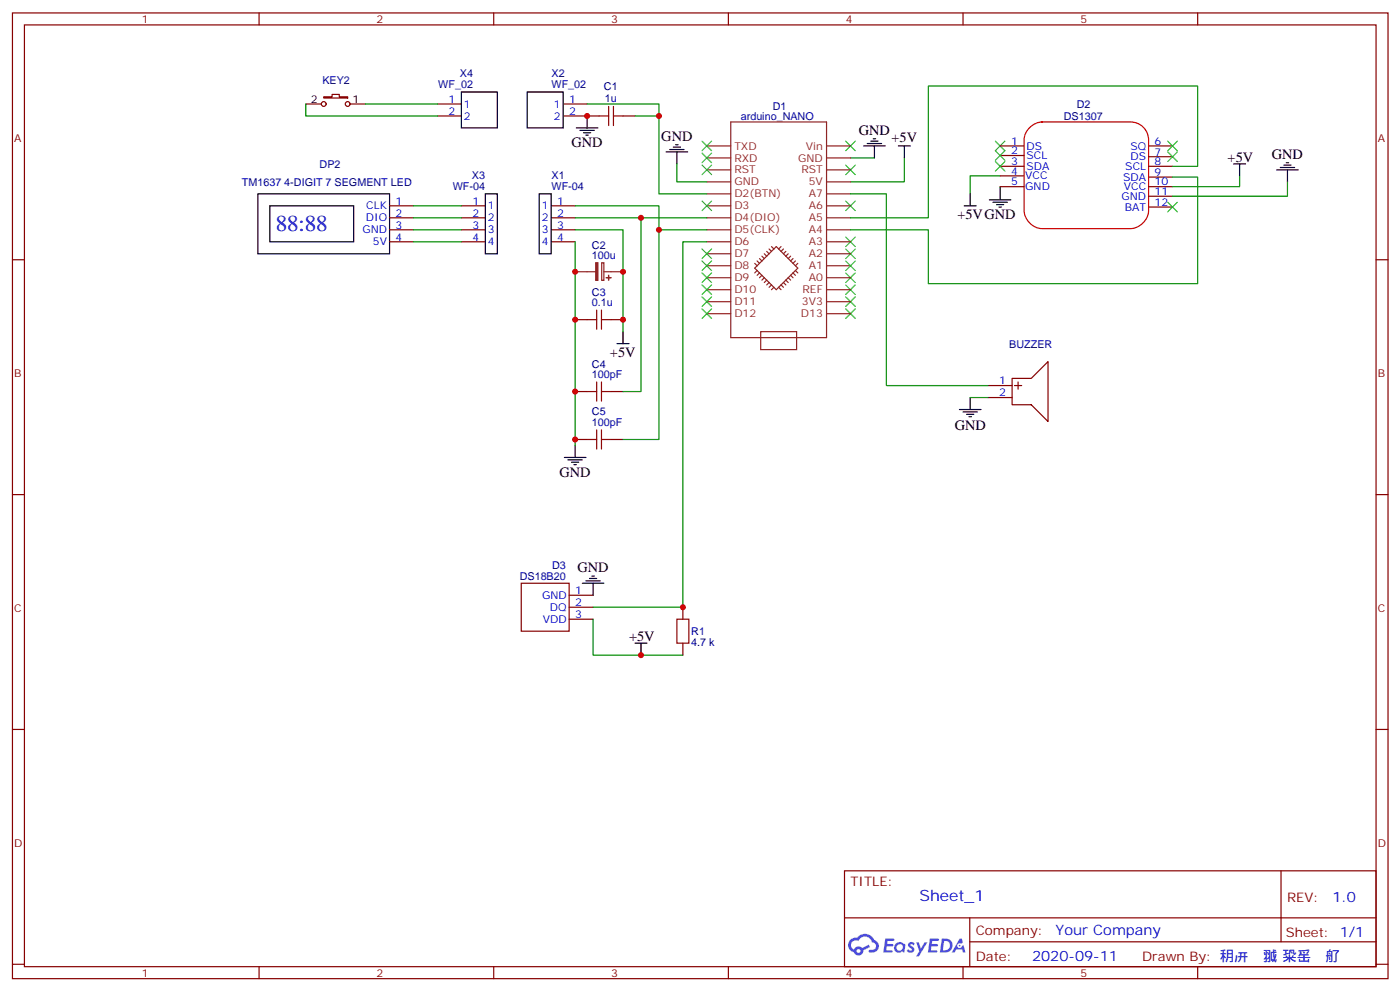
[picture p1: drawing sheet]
<svg xmlns="http://www.w3.org/2000/svg" width="413mm" height="292mm" viewBox="0 0 413 292" stroke-linecap="round" stroke-linejoin="round" font-family="sans-serif">
<g fill="none" stroke="#870000" stroke-width=".35">
<path d="M3.7 3.8h405.3v284.3h-405.3zM7.2 7.3h398.3v277.3h-398.3zM76.3 3.8v3.5M145.5 3.8v3.5M214.6 3.8v3.5M283.8 3.8v3.5M352.9 3.8v3.5M3.7 76.5h3.5M405.5 76.5h3.5M3.7 145.6h3.5M405.5 145.6h3.5M3.7 214.8h3.5"/>
<path d="M405.5 214.8h3.5M248.8 256.4h156.7v28.2h-156.7zM377.5 256.4v20.9M248.9 270.2h156.5M285.8 277.3h119.6M285.8 270.2v14.2M3.7 283.9h3.5M76.3 284.6v3.5M145.5 284.6v3.5M214.6 284.6v3.5M283.8 284.6v3.5M352.9 284.6v3.5"/>
<path d="M405.5 283.9h3.5"/>
</g>
<g fill="#5487ff">
<path d="M267.8 277.6a1.22 1.22 0 0 1 1.8 .2l-.4 .6a.47 .47 0 0 0-.4-.4 .47 .47 0 0 0-.5 .2l.2 .2a1.14 1.14 0 0 1 .8 1.8 1.14 1.14 0 0 1-2 0l-.2-.2 .5-.6 .7 .5a.29 .29 0 0 0 .4-.3 .29 .29 0 0 0-.3-.3 1.04 1.04 0 0 1-.6-1.7z"/>
<path d="M260.8 276.3h2.4l.3 .2-.1 .5-1.8 .1-.2 .8h1.6l.3 .4-.4 .4h-1.6l-.1 1.1h1.7l.2 .3-.2 .3-2.7 .1z"/>
<path d="M274 276.3h2.3l.4 .2-.2 .5-1.8 .1-.1 .8h1.5l.3 .4-.3 .4h-1.6l-.2 1.1h1.7l.2 .3-.2 .3-2.6 .1z"/>
<path d="M282.7 276.3h.7l.4 1.3-.6 .3a.69 .69 0 0 0-1.1 .3 .69 .69 0 0 0 .5 .9 .69 .69 0 0 0 .9-.6l.4-.2 .6 2.2h-.8l-.2-.9h-1.7l-.5 .9h-.9z"/>
<path d="M270 277.4h.7l.7 1.8 1.1-1.8h.8l-2.5 4.2h-.9l1-1.5z"/>
<path d="M277.5 276.3l-.6 4.2h1.4a2.11 2.11 0 0 0 2.4-2.1 2.11 2.11 0 0 0-2.5-2.1zM278.2 277.1a1.39 1.39 0 0 1 1.7 1.4 1.39 1.39 0 0 1-1.8 1.3h-.2z"/>
<path d="M263.8 277.9a1.54 1.54 0 0 0 0 2.2 1.54 1.54 0 0 0 2.1 .1l.6 .3 .3-2.3-.1-.3h-.5a1.49 1.49 0 0 0-2.4 0zM264.1 278.9a.95 .95 0 0 1 1.9 0 .95 .95 0 0 1-1.9 0z"/>
<path d="M250.6 276.7a2.18 2.18 0 0 0 1 3.7 1.44 1.44 0 0 0 1.7 .9 1.44 1.44 0 0 0 1.1-1.4l2-1.1-.4-.7-1.9 1a1.47 1.47 0 0 0-2.5 .4 1.39 1.39 0 0 1-.6-1.9 1.39 1.39 0 0 1 2-.5 2.12 2.12 0 0 1 2.1-1.3 2.12 2.12 0 0 1 1.9 1.7 1.14 1.14 0 0 1 1.1 1.4 1.14 1.14 0 0 1-1.6 .7 .43 .43 0 0 0-.6 .4 .43 .43 0 0 0 .4 .5 1.98 1.98 0 0 0 2.6-1.2 1.98 1.98 0 0 0-1.3-2.6 3.1 3.1 0 0 0-5.2-.6l-.9 .1zM252.4 280a.55 .55 0 0 1 1.1 0 .55 .55 0 0 1-1.1 0z"/>
<circle cx="282.8" cy="278.4" r=".26"/>
</g>
<g fill="none" stroke="#000" stroke-width=".35">
<path d="M136 27.1h10.5v10.6h-10.5zM155.4 27.1h10.5v10.6h-10.5zM169.8 37.7h6.4M170.9 38.4h4.2M171.9 39.1h2.2M172.6 39.8h.8M173 34.1v3.6M76 57.1h38.8v17.6h-38.8zM143 57.1h3.5v17.6h-3.5zM158.9 57.1h3.5v17.6h-3.5zM196.3 44.7h6.3M197.3 44h4.3"/>
<path d="M198.4 43.3h2.1M199.1 42.6h.7M199.5 44.7v3.6M254.5 43h6.3M255.6 42.3h4.2M256.6 41.6h2.1M257.3 40.9h.7M257.7 43v3.5M264.7 43h3.6M266.5 43v3.5M285.9 57.1v3.5M291.5 58.8h6.4"/>
<path d="M292.6 59.5h4.2M294.7 55.3v3.5M363.5 48.3h3.5M365.3 48.3v3.5M376.2 50h6.4M377.3 49.3h4.2M378.3 48.6h2.1M379 47.9h.7M379.4 50v3.6M79.5 60.6h24.7v10.6h-24.7zM284.1 60.6h3.6M293.7 60.3h2.1"/>
<path d="M294.4 61h.7M183.6 97.6v3.6M181.8 101.2h3.5M285.9 117.1v3.5M166.3 134.7h6.3M167.4 135.4h4.2M168.4 136.1h2.1M169.1 136.8h.7M169.5 131.2v3.5M282.7 120.6h6.4M283.8 121.3h4.2M284.8 122h2.1"/>
<path d="M285.5 122.7h.7M171.6 171.7h6.3M172.6 171h4.3M173.7 170.3h2.1M174.4 169.6h.7M174.8 171.7v3.6M187.1 189.4h3.5M188.9 189.4v3.5"/>
</g>
<g fill="none" stroke="#870000" stroke-width=".35">
<path d="M90.1 30.6h4.6M95.4 28.5h2.5v-.7h2.1v.7h2.4v.4h-7zM103.2 30.6h4.5M128.9 30.6h7.1M128.9 34.1h7.1M165.9 30.6h7.1M165.9 34.1h10.6M183.6 34.1h3.5M294.7 43h7.1M294.7 45.8h7.1M294.7 49h7.1M294.7 51.8h7.1"/>
<path d="M294.7 55h7.1M338.5 43h7M338.5 49h7M338.5 55h7M338.5 46.1h7M338.5 52.1h7M338.5 57.8h7M114.8 60.6h7M114.8 64.1h7M114.8 67.7h7M114.8 71.2h7M136 60.6h7"/>
<path d="M136 64.1h7M136 67.7h7M136 71.2h7M162.4 60.6h7.1M162.4 64.1h7.1M162.4 67.7h7.1M162.4 71.2h7.1M338.5 61h7M169.5 94.1h3.5M180.1 94.1h3.5M169.5 115.3h3.5M180.1 115.3h3.5"/>
<path d="M291.2 113.5h7M291.2 117.1h7M298.2 111.4h5.7l4.9-4.9v17.6l-4.9-4.9h-5.7zM298.9 113.5h2.2M300 112.5v2.1M169.5 129.4h3.5M180.1 129.4h3.5M153.6 171.7h14.1v14.1h-14.1zM167.7 175.3h7.1M167.7 178.8h7.1M201.2 178.8v3.5M167.7 182.3h7.1"/>
<path d="M201.2 189.4v3.5"/>
<circle cx="95.4" cy="30.6" r=".71"/>
<circle cx="102.4" cy="30.6" r=".71"/>
</g>
<g fill="none" stroke="#3c3" stroke-width=".35">
<path d="M206.9 41.6l2.8 2.8M206.9 45.1l2.8 2.8M206.9 48.6l2.8 2.8M206.9 59.2l2.8 2.8M209.7 41.6l-2.8 2.8M209.7 45.1l-2.8 2.8M209.7 48.6l-2.8 2.8M209.7 59.2l-2.8 2.8M249.2 59.2l2.8 2.8M249.2 48.6l2.8 2.8M249.2 41.6l2.8 2.8M252 59.2l-2.8 2.8"/>
<path d="M252 48.6l-2.8 2.8M252 41.6l-2.8 2.8M293.3 41.6l2.8 2.8-2.8 2.8M293.3 47.6l2.8 2.8M296.1 41.6l-2.8 2.8 2.8 2.8M296.1 47.6l-2.8 2.8M344.1 59.5l2.8 2.9M344.1 44.7l2.8 2.9M344.1 41.6l2.8 2.8M346.9 59.5l-2.8 2.9M346.9 44.7l-2.8 2.9M346.9 41.6l-2.8 2.8"/>
<path d="M206.9 73.3l2.8 2.8M206.9 76.8l2.8 2.9M209.7 73.3l-2.8 2.8M209.7 76.8l-2.8 2.9M249.2 73.3l2.8 2.8M249.2 69.8l2.8 2.8M249.2 76.8l2.8 2.9M252 73.3l-2.8 2.8M252 69.8l-2.8 2.8M252 76.8l-2.8 2.9M206.9 83.9l2.8 2.8M206.9 87.4l2.8 2.8"/>
<path d="M206.9 90.9l2.8 2.9M206.9 80.4l2.8 2.8M209.7 90.9l-2.8 2.9M209.7 83.9l-2.8 2.8M209.7 87.4l-2.8 2.8M209.7 80.4l-2.8 2.8M249.2 90.9l2.8 2.9M249.2 87.4l2.8 2.8M249.2 83.9l2.8 2.8M249.2 80.4l2.8 2.8M252 90.9l-2.8 2.9M252 87.4l-2.8 2.8"/>
<path d="M252 83.9l-2.8 2.8M252 80.4l-2.8 2.8"/>
</g>
<g fill="none" stroke="#008700" stroke-width=".35">
<path d="M90.1 30.6v3.5h38.8M107.7 30.6h21.2M173 30.6h21.2v26.5h14.1M187.1 34.1h7.1M199.5 48.3v5.3h8.8M250.6 57.1h10.6v56.4h30M250.6 46.5h7.1M266.5 46.5v7.1h-15.9M294.7 51.8h-8.8v5.3M294.7 55v.3M345.5 52.1h7.4v31.4h-79.4v-15.8h-22.9M345.5 49h7.4v-23.7h-79.4v38.8h-22.9"/>
<path d="M365.3 51.8v3.2h-19.8M379.4 53.6v4.2h-33.9M121.8 60.6h14.2M121.8 64.1h14.2M121.8 67.7h14.2M121.8 71.2h14.2M169.5 67.7h14.1v29.9M169.5 60.6h24.7v7.1h14.1M169.5 64.1h38.8M169.5 71.2v60M188.9 64.1v51.2h-5.3M194.2 67.7v61.7h-10.6"/>
<path d="M208.3 71.2h-7.1v107.6h-26.4M285.9 117.1h5.3M174.8 182.3v10.6h26.4"/>
</g>
<path d="M303.5 37.5a5.5 5.5 0 0 1 3.6-1.6h26.1a5.3 5.3 0 0 1 5.3 5.3v20.8a5.7 5.7 0 0 1-5.3 5.3h-26.1a5.7 5.7 0 0 1-5.3-5.3v-20.8a5.1 5.1 0 0 1 1.7-3.7z" fill="none" stroke="#f00" stroke-width=".35"/>
<g fill="none" stroke="#8c2424" stroke-width=".35">
<path d="M215.3 35.9h28.3v63.5h-28.3zM208.3 57.1h7M208.3 53.6h7M208.3 50h7M208.3 46.5h7M208.3 43h7M243.6 57.1h7M243.6 53.6h7M243.6 50h7M243.6 46.5h7M243.6 43h7M177.3 77.4h.6v5.1h-.6z"/>
<path d="M208.3 78.2h7M208.3 74.7h7M208.3 71.2h7M208.3 67.7h7M208.3 64.1h7M208.3 60.6h7M222.4 79l6.3-6.4 6.4 6.4-6.4 6.3zM222.4 77.5l.7 .7M223.1 76.8l.7 .7M223.1 79.7l-.7 .7M223.8 76.1l.7 .7M224.5 75.4l.7 .7"/>
<path d="M225.2 74.7l.7 .7M225.9 74l.7 .7M226.6 73.3l.7 .7M227.3 72.6l.7 .7M230.2 72.6l-.8 .7M230.9 73.3l-.7 .7M231.6 74l-.7 .7M232.3 74.7l-.7 .7M233 75.4l-.7 .7M233.7 76.1l-.7 .7M234.4 79.7l.7 .7M234.4 76.8l-.7 .7"/>
<path d="M235.1 77.5l-.7 .7M243.6 78.2h7M243.6 74.7h7M243.6 71.2h7M243.6 67.7h7M243.6 64.1h7M243.6 60.6h7M169.5 80h6M177.9 80h5.7M208.3 88.8h7M208.3 85.3h7M208.3 81.8h7"/>
<path d="M208.3 92.4h7M223.8 80.4l-.7 .7M224.2 97.6h10.5v5.3h-10.5zM224.5 81.1l-.7 .7M225.2 81.8l-.7 .7M225.9 82.5l-.7 .7M226.6 83.2l-.7 .7M227.3 83.9l-.7 .7M228 84.6l-.7 .7M229.4 84.6l.8 .7M230.2 83.9l.7 .7M230.9 83.2l.7 .7"/>
<path d="M231.6 82.5l.7 .7M232.3 81.8l.7 .7M233 81.1l.7 .7M233.7 80.4l.7 .7M243.6 88.8h7M243.6 85.3h7M243.6 81.8h7M243.6 92.4h7"/>
</g>
<g fill="none" stroke="#a10000" stroke-width=".35">
<path d="M176.5 34.1h2.9M179.4 31.3v5.7M180.8 34.1h2.8M180.8 31.3v5.7M173 94.1h2.8M175.8 91.3v5.6M177.2 94.1h2.9M177.2 91.3v5.6M173 115.3h2.8M175.8 112.5v5.6M177.2 112.5v5.6M177.2 115.3h2.9"/>
<path d="M173 129.4h2.8M175.8 126.6v5.6M177.2 126.6v5.6M177.2 129.4h2.9M199.5 182.3h3.5v7.1h-3.5z"/>
</g>
<g fill="#8c2424" stroke="#8c2424" stroke-width=".35">
<path d="M175.5 77.4h.7v5.1h-.7z"/>
<path d="M179.3 81.1l.1 1.4z"/>
<path d="M178.6 81.7l1.5 .1z"/>
</g>
<g fill="#c00">
<circle cx="173" cy="34.1" r=".88"/>
<circle cx="194.2" cy="34.1" r=".88"/>
<circle cx="188.9" cy="192.9" r=".88"/>
<circle cx="201.2" cy="178.8" r=".88"/>
<circle cx="169.5" cy="80" r=".88"/>
<circle cx="183.6" cy="80" r=".88"/>
<circle cx="169.5" cy="94.1" r=".88"/>
<circle cx="183.6" cy="94.1" r=".88"/>
<circle cx="188.9" cy="64.1" r=".88"/>
<circle cx="169.5" cy="115.3" r=".88"/>
<circle cx="169.5" cy="129.4" r=".88"/>
<circle cx="194.2" cy="67.7" r=".88"/>
</g>
<text font-size="6.7" fill="#00f" x="81.3" y="68.1">88:88</text>
<text font-size="4.6" fill="#00f" x="270.9" y="265.4">Sheet_1</text>
<g font-size="4.2">
<text x="194.9" y="41.5">GND</text>
<text x="253.1" y="39.8">GND</text>
<text x="262.7" y="41.9">+5V</text>
<text x="168.4" y="43.3">GND</text>
<text x="361.7" y="47.6">+5V</text>
<text x="374.8" y="46.8">GND</text>
<text x="282.1" y="64.6">+5VGND</text>
<text x="179.7" y="105.1">+5V</text>
<text x="281.3" y="126.6">GND</text>
<text x="164.9" y="140.3">GND</text>
<text x="170.2" y="168.5">GND</text>
<text x="185.3" y="188.7">+5V</text>
</g>
<g font-size="4.2" fill="#00f">
<text x="392.6" y="265.7">1.0</text>
<text x="311" y="275.2">Your Company</text>
<text x="304.1" y="283">2020-09-11</text>
</g>
<g font-size="3.9" fill="#800">
<text x="250.6" y="261">TITLE:</text>
<text x="379.2" y="265.7">REV:</text>
<text x="287.5" y="275.2">Company:</text>
<text x="378.9" y="275.8">Sheet: 1/1</text>
<text x="287.5" y="282.9">Date:</text>
<text x="336.6" y="282.9">Drawn By: 䄴㕃푀䎀 䊄䍃둌䑠</text>
</g>
<g font-size="3.2" fill="#800">
<text x="41.8" y="6.8">1</text>
<text x="110.9" y="6.8">2</text>
<text x="180.1" y="6.8">3</text>
<text x="249.2" y="6.8">4</text>
<text x="318.3" y="6.8">5</text>
<text x="4.2" y="41.9">A</text>
<text x="406" y="41.9">A</text>
<text x="4.2" y="111.1">B</text>
<text x="406" y="111.1">B</text>
<text x="4.2" y="180.2">C</text>
<text x="406" y="180.2">C</text>
<text x="4.2" y="249.3">D</text>
<text x="406" y="249.3">D</text>
<text x="41.8" y="287.6">1</text>
<text x="110.9" y="287.6">2</text>
<text x="180.1" y="287.6">3</text>
<text x="249.2" y="287.6">4</text>
<text x="318.3" y="287.6">5</text>
</g>
<g font-size="3.2" fill="#000080">
<text x="135.5" y="22.7">X4</text>
<text x="162.5" y="22.7">X2</text>
<text x="95" y="24.7">KEY2</text>
<text x="129.2" y="25.9">WF_02</text>
<text x="162.5" y="25.9">WF_02</text>
<text x="178" y="26.4">C1</text>
<text x="178.2" y="30">1u</text>
<text x="218.3" y="35.3">arduino_NANO</text>
<text x="227.7" y="32.4">D1</text>
<text x="313.5" y="35.3">DS1307</text>
<text x="317.3" y="31.7">D2</text>
<text x="94.2" y="49.4">DP2</text>
<text x="139" y="52.7">X3</text>
<text x="162.5" y="52.7">X1</text>
<text x="71.3" y="54.7">TM1637 4-DIGIT 7 SEGMENT LED</text>
<text x="133.4" y="55.9">WF-04</text>
<text x="162.5" y="55.9">WF-04</text>
<text x="174.4" y="76.3">100u</text>
<text x="174.4" y="73.2">C2</text>
<text x="174.4" y="87">C3</text>
<text x="174.4" y="90.2">0.1u</text>
<text x="297.4" y="102.4">BUZZER</text>
<text x="174.4" y="111.4">100pF</text>
<text x="174.4" y="108.3">C4</text>
<text x="174.4" y="125.5">100pF</text>
<text x="174.4" y="122.3">C5</text>
<text x="162.7" y="167.4">D3</text>
<text x="153.1" y="170.7">DS18B20</text>
<text x="203.7" y="190.1">4.7 k</text>
<text x="203.7" y="187">R1</text>
</g>
<g font-size="3.2">
<text x="91.6" y="30.3">2</text>
<text x="103.9" y="30.3">1</text>
</g>
<g font-size="3.2" fill="#00f">
<text x="132.2" y="30.3">1</text>
<text x="132.2" y="33.8">2</text>
<text x="136.7" y="31.7">1</text>
<text x="136.7" y="35.2">2</text>
<text x="163.2" y="31.7">1</text>
<text x="163.2" y="35.2">2</text>
<text x="167.7" y="30.3">1</text>
<text x="167.7" y="33.8">2</text>
<text x="298" y="42.6">1</text>
<text x="298" y="45.4">2</text>
<text x="302.5" y="44">DS</text>
<text x="302.5" y="46.8">SCL</text>
<text x="333.1" y="44">SQ</text>
<text x="333.1" y="47.2">DS</text>
<text x="340.2" y="42.6">6</text>
<text x="340.2" y="45.8">7</text>
<text x="298" y="48.6">3</text>
<text x="298" y="51.4">4</text>
<text x="302.1" y="52.8">VCC</text>
<text x="302.5" y="50">SDA</text>
<text x="331" y="53.2">SDA</text>
<text x="331.6" y="50">SCL</text>
<text x="340.2" y="48.6">8</text>
<text x="340.2" y="51.8">9</text>
<text x="298" y="54.6">5</text>
<text x="302.1" y="56">GND</text>
<text x="330.5" y="58.8">GND</text>
<text x="331.1" y="56">VCC</text>
<text x="340.2" y="54.6">10</text>
<text x="340.2" y="57.4">11</text>
<text x="107.8" y="65.2">DIO</text>
<text x="107.9" y="61.7">CLK</text>
<text x="116.6" y="60.3">1</text>
<text x="116.6" y="63.8">2</text>
<text x="139.2" y="60.3">1</text>
<text x="139.2" y="63.8">2</text>
<text x="143.7" y="61.7">1</text>
<text x="143.7" y="65.2">2</text>
<text x="159.7" y="61.7">1</text>
<text x="159.7" y="65.2">2</text>
<text x="164.2" y="60.3">1</text>
<text x="164.2" y="63.8">2</text>
<text x="331.4" y="62">BAT</text>
<text x="340.2" y="60.6">12</text>
<text x="106.8" y="68.7">GND</text>
<text x="116.6" y="67.3">3</text>
<text x="116.6" y="70.8">4</text>
<text x="139.2" y="67.3">3</text>
<text x="139.2" y="70.8">4</text>
<text x="143.7" y="68.7">3</text>
<text x="159.7" y="68.7">3</text>
<text x="164.2" y="67.3">3</text>
<text x="164.2" y="70.8">4</text>
<text x="109.9" y="72.2">5V</text>
<text x="143.7" y="72.2">4</text>
<text x="159.7" y="72.2">4</text>
<text x="294.5" y="113.2">1</text>
<text x="294.5" y="116.7">2</text>
<text x="159.7" y="176.3">GND</text>
<text x="162.1" y="179.8">DQ</text>
<text x="169.5" y="174.9">1</text>
<text x="169.5" y="178.4">2</text>
<text x="159.9" y="183.4">VDD</text>
<text x="169.5" y="182">3</text>
</g>
<g font-size="3.2" fill="#8d2323">
<text x="216.4" y="47.6">RXD</text>
<text x="216.4" y="44">TXD</text>
<text x="235.2" y="47.6">GND</text>
<text x="237.5" y="44">Vin</text>
<text x="216.4" y="51.1">RST</text>
<text x="236.2" y="51.1">RST</text>
<text x="216.4" y="58.1">D2(BTN)</text>
<text x="216.4" y="54.6">GND</text>
<text x="238.3" y="54.6">5V</text>
<text x="238.3" y="58.1">A7</text>
<text x="216.4" y="65.2">D4(DIO)</text>
<text x="216.4" y="61.7">D3</text>
<text x="238.3" y="65.2">A5</text>
<text x="238.3" y="61.7">A6</text>
<text x="216.4" y="68.7">D5(CLK)</text>
<text x="238.3" y="68.7">A4</text>
<text x="216.4" y="75.8">D7</text>
<text x="216.4" y="72.2">D6</text>
<text x="238.3" y="75.8">A2</text>
<text x="238.3" y="72.2">A3</text>
<text x="216.4" y="82.8">D9</text>
<text x="216.4" y="79.3">D8</text>
<text x="238.3" y="79.3">A1</text>
<text x="238.3" y="82.8">A0</text>
<text x="216.4" y="89.9">D11</text>
<text x="216.4" y="86.4">D10</text>
<text x="236.3" y="89.9">3V3</text>
<text x="236.5" y="86.4">REF</text>
<text x="216.4" y="93.4">D12</text>
<text x="236" y="93.4">D13</text>
</g>
</svg>
